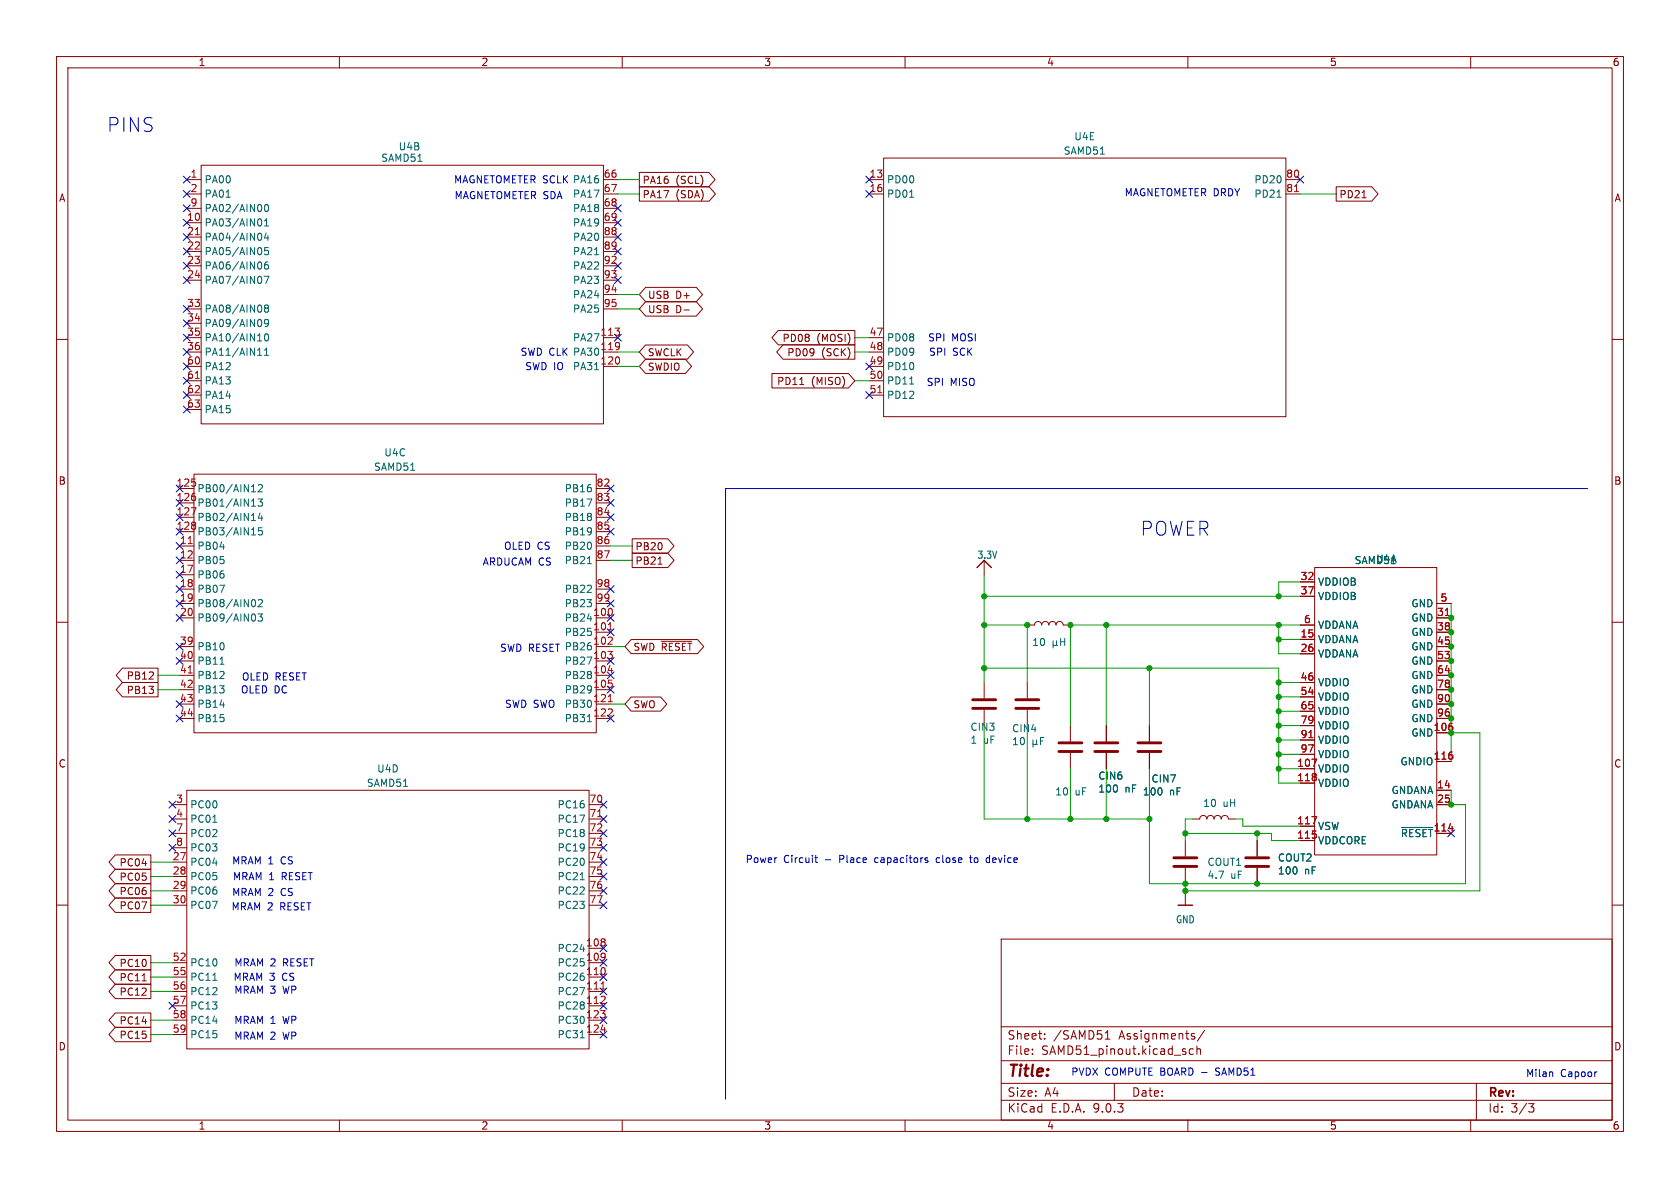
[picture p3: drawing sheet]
<svg xmlns="http://www.w3.org/2000/svg" width="297mm" height="210mm" viewBox="0 0 297 210" stroke-linecap="round" stroke-linejoin="round" font-family="sans-serif">
<g fill="none" stroke="#840000" stroke-width=".18">
<path d="M10 10h277v190h-277zM12 12h273v186h-273zM60 10v2M110 10v2M160 10v2M210 10v2M260 10v2M33 31.8h2.6M33 34.3h2.6M33 36.8h2.6M33 39.4h2.6M35.6 29.2h71.1v45.7h-71.1z"/>
<path d="M106.7 31.8h2.5M106.7 34.3h2.5M106.7 36.8h2.5M106.7 39.4h2.5M113 30.5h12.3l1.1 1.3-1.1 1.2h-12.3zM113 33h12.4l1.1 1.3-1.1 1.3h-12.4zM153.7 31.8h2.5M153.7 34.3h2.5M156.2 27.9h71.1v45.8h-71.1zM227.3 31.8h2.6M227.3 34.3h2.6M236.2 33h6.3l1.1 1.3-1.1 1.3h-6.3z"/>
<path d="M240.8 35h.7M33 59.7h2.6M33 41.9h2.6M33 44.5h2.6M33 47h2.6M33 49.5h2.6M33 54.6h2.6M33 57.2h2.6M106.7 41.9h2.5M106.7 44.5h2.5M106.7 47h2.5M106.7 49.5h2.5"/>
<path d="M106.7 54.6h2.5M106.7 52.1h2.5M114.1 53.3h9l1.1 1.3-1.1 1.3h-9l-1.1-1.3zM114.1 50.8h9l1.1 1.3-1.1 1.2h-9l-1.1-1.2zM120.9 54.8h1M137.6 58.4h13.5v2.6h-13.5l-1.1-1.3zM153.7 59.7h2.5M10 60h2M33 62.2h2.6M33 64.8h2.6M33 67.3h2.6M33 69.9h2.6"/>
<path d="M33 72.4h2.6M114.1 63.5h7.1l1.1 1.3-1.1 1.2h-7.1l-1.1-1.2zM114.1 61h7.4l1.1 1.2-1.1 1.3h-7.4l-1.1-1.3zM136.5 66h13.5l1.1 1.3-1.1 1.3h-13.5zM138.4 61h12.7v2.5h-12.7l-1.1-1.3zM141.4 68h.7M153.7 62.2h2.5M153.7 64.8h2.5M153.7 67.3h2.5M153.7 69.9h2.5M285 60h2M31.7 96.5h2.6"/>
<path d="M31.7 99.1h2.6M34.3 83.8h71.1v45.7h-71.1zM105.4 96.5h2.5M105.4 99.1h2.5M105.4 86.4h2.5M105.4 88.9h2.5M105.4 91.4h2.5M105.4 94h2.5M111.8 95.2h6.3l1.1 1.3-1.1 1.3h-6.3zM111.8 97.8h6.3l1.1 1.3-1.1 1.2h-6.3zM116.3 99.7h.8M174 99.1v2.5"/>
<path d="M10 110h2M21.6 118.1h6.3v2.6h-6.3l-1.1-1.3zM31.7 106.7h2.6M31.7 109.2h2.6M31.7 114.3h2.6M31.7 116.8h2.6M31.7 119.4h2.6M31.7 101.6h2.6M31.7 104.1h2.6M105.4 106.7h2.5M105.4 104.1h2.5M111.6 113.1h11.7l1.1 1.2-1.1 1.2h-11.7l-1.1-1.2z"/>
<path d="M116.9 113.4h5.4M181.6 110.5h1.3a.64 .64 0 0 1 .6-.6 .64 .64 0 0 1 .6 .6 .64 .64 0 0 1 .7-.6 .64 .64 0 0 1 .6 .6 .64 .64 0 0 1 .7-.6 .64 .64 0 0 1 .6 .6 .64 .64 0 0 1 .6-.6 .64 .64 0 0 1 .7 .6h1.2M229.9 110.5h2.5M229.9 102.9h2.5M229.9 105.4h2.5M229.9 113h2.5M229.9 115.6h2.5M232.4 100.3h21.6v50.8h-21.6zM254 106.7h2.5M254 109.2h2.5M254 111.8h2.5M254 114.3h2.5"/>
<path d="M254 116.8h2.5M254 119.4h2.5M285 110h2M21.6 120.6h6.3v2.6h-6.3l-1.1-1.3zM31.7 121.9h2.6M31.7 124.5h2.6M31.7 127h2.6M33 139.7h71.1v45.7h-71.1zM111.6 123.2h5.2l1.1 1.3-1.1 1.2h-5.2l-1.1-1.2zM174 120.7v2.7M174 125.5v2.8M181.6 120.7v2.7"/>
<path d="M181.6 125.5v2.8M189.2 128.3v2.8M189.2 133.1v2.8M195.6 128.3v2.8M195.6 133.1v2.8M203.2 128.3v2.8M203.2 133.1v2.8M229.9 120.7h2.5M229.9 123.2h2.5M229.9 125.7h2.5M229.9 128.3h2.5M229.9 130.8h2.5"/>
<path d="M229.9 133.4h2.5M254 121.9h2.5M254 124.5h2.5M254 127h2.5M254 139.7h2.5M20.4 158.7h6.3v2.6h-6.3l-1.1-1.3zM20.4 151.1h6.3v2.6h-6.3l-1.1-1.3zM20.4 156.2h6.3v2.6h-6.3l-1.1-1.3zM20.4 153.7h6.3v2.5h-6.3l-1.1-1.3zM30.5 142.2h2.5M30.5 144.8h2.5M30.5 147.3h2.5"/>
<path d="M30.5 149.9h2.5M30.5 152.4h2.5M30.5 154.9h2.5M30.5 157.5h2.5M104.1 142.2h2.6M104.1 144.8h2.6M104.1 147.3h2.6M104.1 149.9h2.6M104.1 152.4h2.6M104.1 154.9h2.6M104.1 157.5h2.6M209.5 148.6v2.8"/>
<path d="M209.5 153.4v2.8M209.5 157.5v2.5M210.8 144.8h1.3a.64 .64 0 0 1 .6-.7 .64 .64 0 0 1 .7 .7 .64 .64 0 0 1 .6-.7 .64 .64 0 0 1 .6 .7 .64 .64 0 0 1 .7-.7 .64 .64 0 0 1 .6 .7 .64 .64 0 0 1 .6-.7 .64 .64 0 0 1 .7 .7h1.2M222.2 148.6v2.8M222.2 153.4v2.8M254 142.2h2.5M10 160h2M20.4 171.4h6.3v2.6h-6.3l-1.1-1.3zM20.4 174h6.3v2.5h-6.3l-1.1-1.2zM20.4 168.9h6.3v2.6h-6.3l-1.1-1.3zM20.4 179.1h6.3v2.5h-6.3l-1.1-1.3zM25.1 173.4h.8"/>
<path d="M30.5 160h2.5M30.5 170.2h2.5M30.5 172.7h2.5M30.5 175.3h2.5M30.5 177.8h2.5M104.1 160h2.6M177 166h108v32h-108zM285 160h2M20.4 181.6h6.3v2.6h-6.3l-1.1-1.3zM30.5 180.3h2.5M30.5 182.9h2.5M60 198v2"/>
<path d="M110 198v2M160 198v2M177 194.5h108M177 191.5h108M177 187.5h108M177 181.5h108M182.5 186.3v.1M182.5 185.5v.1M184.7 183.6v.1M184.7 182.8v.1M195.4 183.7h.8M195.4 182.6l.4-.4v1.5"/>
<path d="M197 191.5v3M210 198v2M211 185.5l-.5-.1-.3 .3v.4l.2 .2h.6M211.2 183.3v.3M211.6 185.5l.2-.1 .4 .1v.9M211.6 184.9v1.5M213 182.1l-1.3 2M260 198v2M261 191.5v6.5M270.2 195.1h1l-.5 .6 .4 .1 .1 .5-.3 .3h-.4"/>
</g>
<g fill="none" stroke="#006464" stroke-width=".18">
<path d="M40 34.9h.7M46 38.7a.79 .79 0 0 1 0 1.2M46.8 39.9h.7M46.8 39l.3-.3v1.2M46.9 36.2l.2-.1a.68 .68 0 0 1 .4 .7 .68 .68 0 0 1-.4 .6 .84 .84 0 0 1-.2-1.2zM160.8 34.9h.7M225.8 34.9h.7M46.7 48.8h.8l-.5 1.3M46.9 59.1l.2-.1a.68 .68 0 0 1 .4 .6 .68 .68 0 0 1-.4 .7 .84 .84 0 0 1-.2-1.2zM47 54.5l-.2-.3 .2-.3h.2l.3 .3-.3 .3M47 54.5l-.2 .2v.4l.2 .1 .4-.1 .1-.2v-.2l-.3-.2M47 54.5h.2"/>
<path d="M47.1 41.2l-.3 .9h.7M47.4 46.3l-.4 .1a.86 .86 0 0 0 0 1.2l.4-.2 .1-.4-.3-.2h-.2l-.2 .2M47.4 41.6v.9M47.4 43.8h-.6v.6l.1-.2 .5 .1 .1 .2-.1 .4-.2 .1-.4-.1M47.5 57l-.3 .2h-.3l-.1-.2 .1-.5h.3l.2 .1a.84 .84 0 0 1-.3 1.1h-.2M105.1 45h.7M45.5 62.8h.8M46.8 61.9l.3-.4v1.3M46.8 62.8h.7M105.1 65.3h.7M160.8 67.9h.7M44.5 86.9h.7"/>
<path d="M44.5 89.5h.7M44.5 92h.7M44.5 94.6h.7M45.6 88.2h.8l-.4 .5 .3 .1v.6l-.2 .1-.5-.1M45.7 85.8l.4-.1 .3 .3-.8 .9h.8M46 90.7l-.3 .9h.7M46.3 91.2v.8M46.3 93.3h-.6v.6l.1-.1h.5l.1 .2-.1 .4-.2 .2-.4-.2M103.8 99.6h.8M38.9 117.4h.7M45.1 106.1l.1 .4-.1 .6M45.1 108.7l.1 .3-.1 .7"/>
<path d="M45.6 108.5h.8l-.4 .5 .3 .1v.6l-.2 .1-.5-.1M45.7 106.1l.4-.1 .3 .4-.8 .9h.8M186.2 113.3v1.2M186.2 113.9l.2 .2h.2l.2-.2M186.8 113.9l.2 .2M186.8 113.3v.6M187.5 112.8v1.3M187.5 113.5h.7M188.2 112.8v1.3M103.8 127.6h.8M182.6 130.8v1.3M182.6 131.5l.2 .1h.2l.2-.1"/>
<path d="M183.2 131.5l.2 .1M183.2 130.8v.7M183.9 131h.5M184.6 130.4h-.7v1.2M37.6 145.4h.7M102.6 155.5h.7M247.8 146.3h5.5M37.6 173.3h.7M102.6 183.5h.7"/>
</g>
<g fill="none" stroke="#a90000" stroke-width=".18">
<path d="M228.8 33.9h.8M34.5 41.5h.8M34.5 66.9h.8M155.2 69.4h.7M33.3 96.1h.7M33.8 89.8h.9l-.6 1.2M33.3 119h.7M107.5 113.9h.8M107.5 111.3h.8M107.5 118.5h.8M108.2 112.7v.5M255.5 108.8h.7"/>
<path d="M107.5 126.6h.8M107.5 124h.8M108.2 125.4v.5M231.4 130.4h.7M231.9 134.2h.9l-.6 1.3M105.7 144.4h.7M231.9 144.4h.9l-.6 1.2M256.1 146.5h.8M106.2 177.4h.8M106.3 174.8h.7M106.9 176.2v.5M106.3 182h.7"/>
</g>
<g fill="none" stroke="#840000" stroke-width=".51">
<path d="M172 123.7h4M172 125.2h4M179.6 123.7h4M179.6 125.2h4M187.2 131.3h4.1M187.2 132.8h4.1M193.5 131.3h4.1M193.5 132.8h4.1M201.2 131.3h4M201.2 132.8h4M207.5 151.6h4.1M207.5 153.2h4.1"/>
<path d="M220.2 151.6h4.1M220.2 153.2h4.1"/>
</g>
<path d="M172.7 100.3l1.3-1.2 1.3 1.2M208.3 160h2.5" fill="none" stroke="#840000" stroke-width=".25"/>
<path d="M280.7 86.4h-152.4v107.9M144 151.6h.5M144.2 151.2v1.1l.3 .2M163.7 151.6l.3 .1M163.7 152.1h.3l.1 .2-.2 .2h-.3M165.8 151.6l-.3 .3v.3l.3 .3M171.4 151.6h.5M171.6 151.2v1.1l.3 .2M174.4 152.4l.2 .1 .3-.1M174.9 151.7l-.3-.1-.2 .1M274.3 189.5l.2 .2v.6M282.2 189.5h.1" fill="none" stroke="#0000c2" stroke-width=".18"/>
<g fill="none" stroke="#009600" stroke-width=".18">
<path d="M109.2 34.3h3.8M109.2 31.8h3.8M229.9 34.3h6.3M109.2 52.1h3.8M109.2 54.6h3.8M151.1 59.7h2.6M109.2 62.2h3.8M109.2 64.8h3.8M151.1 67.3h2.6M151.1 62.2h2.6M107.9 99.1h3.9M107.9 96.5h3.9"/>
<path d="M27.9 119.4h3.8M107.9 114.3h2.6M174 118.1h52.1v20.3h3.8M174 105.4h55.9M174 101.6v19.1M174 110.5h7.6v10.2M195.6 110.5v17.8M203.2 118.1v10.2M226.1 110.5v5.1h3.8M226.1 113h3.8M229.9 102.9h-3.8v2.5M229.9 110.5h-40.7v17.8"/>
<path d="M256.5 106.7v27.9M27.9 121.9h3.8M107.9 124.5h2.6M174 128.3v16.5h29.2M181.6 128.3v16.5M189.2 135.9v8.9M195.6 135.9v8.9M203.2 135.9v20.3h55.9v-14h-2.6v-2.5M226.1 128.3h3.8M226.1 125.7h3.8M226.1 123.2h3.8M226.1 135.9h3.8"/>
<path d="M226.1 133.4h3.8M226.1 130.8h3.8M226.1 120.7h3.8M256.5 129.5h5.1v28h-52.1v-1.3M26.7 154.9h3.8M26.7 152.4h3.8M26.7 157.5h3.8M209.5 147.3h15.3v1.3h5.1M210.8 144.8h-1.3v3.8M218.4 144.8h1.3v1.3h10.2M222.2 147.3v1.3M26.7 172.7h3.8"/>
<path d="M26.7 175.3h3.8M26.7 170.2h3.8M26.7 160h3.8M26.7 182.9h3.8M26.7 180.3h3.8"/>
</g>
<g fill="none" stroke="#000084" stroke-width=".18">
<path d="M32.4 36.2l1.2 1.2M32.4 31.1l1.2 1.3M32.4 38.8l1.2 1.2M32.4 33.7l1.2 1.2M33.6 36.2l-1.2 1.2M33.6 31.1l-1.2 1.3M33.6 38.8l-1.2 1.2M33.6 33.7l-1.2 1.2M108.6 36.2l1.2 1.2M108.6 38.8l1.2 1.2M109.8 36.2l-1.2 1.2M109.8 38.8l-1.2 1.2"/>
<path d="M153.1 31.1l1.2 1.3M153.1 33.7l1.2 1.2M154.3 31.1l-1.2 1.3M154.3 33.7l-1.2 1.2M229.3 31.1l1.2 1.3M230.5 31.1l-1.2 1.3M32.4 59.1l1.2 1.2M32.4 46.4l1.2 1.2M32.4 56.5l1.2 1.3M32.4 48.9l1.2 1.2M32.4 41.3l1.2 1.2M32.4 43.8l1.2 1.3"/>
<path d="M32.4 54l1.2 1.2M33.6 59.1l-1.2 1.2M33.6 46.4l-1.2 1.2M33.6 56.5l-1.2 1.3M33.6 48.9l-1.2 1.2M33.6 41.3l-1.2 1.2M33.6 43.8l-1.2 1.3M33.6 54l-1.2 1.2M108.6 59.1l1.2 1.2M108.6 48.9l1.2 1.2M108.6 46.4l1.2 1.2M108.6 41.3l1.2 1.2"/>
<path d="M108.6 43.8l1.2 1.3M109.8 59.1l-1.2 1.2M109.8 46.4l-1.2 1.2M109.8 48.9l-1.2 1.2M109.8 41.3l-1.2 1.2M109.8 43.8l-1.2 1.3M32.4 71.8l1.2 1.2M32.4 64.2l1.2 1.2M32.4 69.2l1.2 1.3M32.4 66.7l1.2 1.2M32.4 61.6l1.2 1.2M33.6 71.8l-1.2 1.2"/>
<path d="M33.6 64.2l-1.2 1.2M33.6 69.2l-1.2 1.3M33.6 66.7l-1.2 1.2M33.6 61.6l-1.2 1.2M153.1 64.2l1.2 1.2M153.1 69.2l1.2 1.3M154.3 64.2l-1.2 1.2M154.3 69.2l-1.2 1.3M31.1 98.5l1.3 1.2M31.1 95.9l1.3 1.2M31.1 93.4l1.3 1.2M31.1 88.3l1.3 1.2"/>
<path d="M31.1 85.8l1.3 1.2M31.1 90.8l1.3 1.2M32.4 98.5l-1.3 1.2M32.4 95.9l-1.3 1.2M32.4 93.4l-1.3 1.2M32.4 88.3l-1.3 1.2M32.4 85.8l-1.3 1.2M32.4 90.8l-1.3 1.2M107.3 85.8l1.3 1.2M107.3 93.4l1.3 1.2M107.3 88.3l1.3 1.2M107.3 90.8l1.3 1.2"/>
<path d="M108.6 85.8l-1.3 1.2M108.6 93.4l-1.3 1.2M108.6 88.3l-1.3 1.2M108.6 90.8l-1.3 1.2M31.1 103.5l1.3 1.2M31.1 106.1l1.3 1.2M31.1 101l1.3 1.2M31.1 108.6l1.3 1.2M31.1 113.7l1.3 1.2M31.1 116.2l1.3 1.2M32.4 103.5l-1.3 1.2M32.4 106.1l-1.3 1.2"/>
<path d="M32.4 101l-1.3 1.2M32.4 108.6l-1.3 1.2M32.4 113.7l-1.3 1.2M32.4 116.2l-1.3 1.2M107.3 111.2l1.3 1.2M107.3 103.5l1.3 1.2M107.3 106.1l1.3 1.2M107.3 108.6l1.3 1.2M107.3 116.2l1.3 1.2M107.3 118.8l1.3 1.2M108.6 111.2l-1.3 1.2M108.6 103.5l-1.3 1.2"/>
<path d="M108.6 106.1l-1.3 1.2M108.6 108.6l-1.3 1.2M108.6 116.2l-1.3 1.2M108.6 118.8l-1.3 1.2M31.1 123.9l1.3 1.2M31.1 126.4l1.3 1.2M32.4 123.9l-1.3 1.2M32.4 126.4l-1.3 1.2M107.3 126.4l1.3 1.2M107.3 121.3l1.3 1.2M108.6 126.4l-1.3 1.2M108.6 121.3l-1.3 1.2"/>
<path d="M29.9 149.3l1.2 1.2M29.9 146.7l1.2 1.2M29.9 141.6l1.2 1.2M29.9 144.2l1.2 1.2M31.1 149.3l-1.2 1.2M31.1 146.7l-1.2 1.2M31.1 141.6l-1.2 1.2M31.1 144.2l-1.2 1.2M106.1 149.3l1.2 1.2M106.1 141.6l1.2 1.2M106.1 154.3l1.2 1.2M106.1 156.9l1.2 1.2"/>
<path d="M106.1 146.7l1.2 1.2M106.1 151.8l1.2 1.2M106.1 144.2l1.2 1.2M106.1 159.4l1.2 1.2M107.3 149.3l-1.2 1.2M107.3 154.3l-1.2 1.2M107.3 141.6l-1.2 1.2M107.3 156.9l-1.2 1.2M107.3 146.7l-1.2 1.2M107.3 151.8l-1.2 1.2M107.3 144.2l-1.2 1.2M107.3 159.4l-1.2 1.2"/>
<path d="M255.9 146.7l1.2 1.2M257.1 146.7l-1.2 1.2M29.9 177.2l1.2 1.2M31.1 177.2l-1.2 1.2M106.1 179.7l1.2 1.2M106.1 167l1.2 1.2M106.1 172.1l1.2 1.2M106.1 177.2l1.2 1.2M106.1 169.6l1.2 1.2M106.1 174.7l1.2 1.2M107.3 179.7l-1.2 1.2M107.3 167l-1.2 1.2"/>
<path d="M107.3 172.1l-1.2 1.2M107.3 177.2l-1.2 1.2M107.3 169.6l-1.2 1.2M107.3 174.7l-1.2 1.2M106.1 182.3l1.2 1.2M107.3 182.3l-1.2 1.2"/>
</g>
<g fill="#009600" stroke="#009600" stroke-width=".18">
<circle cx="256.5" cy="142.2" r=".46"/>
<circle cx="256.5" cy="109.2" r=".46"/>
<circle cx="256.5" cy="116.8" r=".46"/>
<circle cx="256.5" cy="114.3" r=".46"/>
<circle cx="256.5" cy="111.8" r=".46"/>
<circle cx="256.5" cy="124.5" r=".46"/>
<circle cx="256.5" cy="129.5" r=".46"/>
<circle cx="256.5" cy="127" r=".46"/>
<circle cx="256.5" cy="119.4" r=".46"/>
<circle cx="256.5" cy="121.9" r=".46"/>
<circle cx="181.6" cy="144.8" r=".46"/>
<circle cx="203.2" cy="118.1" r=".46"/>
<circle cx="226.1" cy="133.4" r=".46"/>
<circle cx="226.1" cy="130.8" r=".46"/>
<circle cx="226.1" cy="135.9" r=".46"/>
<circle cx="226.1" cy="123.2" r=".46"/>
<circle cx="226.1" cy="128.3" r=".46"/>
<circle cx="226.1" cy="120.7" r=".46"/>
<circle cx="226.1" cy="110.5" r=".46"/>
<circle cx="226.1" cy="113" r=".46"/>
<circle cx="226.1" cy="125.7" r=".46"/>
<circle cx="181.6" cy="110.5" r=".46"/>
<circle cx="209.5" cy="157.5" r=".46"/>
<circle cx="203.2" cy="144.8" r=".46"/>
<circle cx="209.5" cy="156.2" r=".46"/>
<circle cx="209.5" cy="147.3" r=".46"/>
<circle cx="222.2" cy="156.2" r=".46"/>
<circle cx="222.2" cy="147.3" r=".46"/>
<circle cx="189.2" cy="144.8" r=".46"/>
<circle cx="195.6" cy="144.8" r=".46"/>
<circle cx="189.2" cy="110.5" r=".46"/>
<circle cx="195.6" cy="110.5" r=".46"/>
<circle cx="174" cy="118.1" r=".46"/>
<circle cx="174" cy="105.4" r=".46"/>
<circle cx="174" cy="110.5" r=".46"/>
<circle cx="226.1" cy="105.4" r=".46"/>
</g>
<g font-size="3.4" fill="#0000c2">
<text x="18.9" y="23.5">PINS</text>
<text x="201.6" y="94.9">POWER</text>
</g>
<text font-size="2.8" fill="#840000" x="178" y="190.9">Title:</text>
<g font-size="2.1" fill="#840000">
<text x="178" y="184">Sheet:</text>
<text x="186.2" y="184">/SAMD51</text>
<text x="197.9" y="184">Assignments/</text>
<text x="178" y="186.7">File:</text>
<text x="184.1" y="186.7">SAMD51_pinout.kicad_sch</text>
<text x="178" y="196.9">KiCad</text>
<text x="178" y="194.1">Size:</text>
<text x="184.7" y="194.1">A4</text>
<text x="185.7" y="196.9">E.D.A.</text>
<text x="193.3" y="196.9">9.0.3</text>
<text x="200" y="194.1">Date:</text>
<text x="263" y="194.3">Rev:</text>
<text x="263" y="196.9">Id:</text>
<text x="267.1" y="196.9">3/3</text>
</g>
<g font-size="1.8" fill="#840000">
<text x="35" y="11.9">1</text>
<text x="85" y="11.9">2</text>
<text x="135" y="11.9">3</text>
<text x="185" y="11.9">4</text>
<text x="235" y="11.9">5</text>
<text x="285" y="11.9">6</text>
<text x="10.3" y="35.9">A</text>
<text x="113.5" y="32.7">PA16</text>
<text x="113.5" y="35.2">PA17</text>
<text x="119.5" y="32.7">(SCL)</text>
<text x="119.5" y="35.2">(SDA)</text>
<text x="236.7" y="35.2">PD21</text>
<text x="285.3" y="35.9">A</text>
<text x="114.5" y="53">USB</text>
<text x="119.4" y="53">D+</text>
<text x="114.5" y="55.6">USB</text>
<text x="119.4" y="55.6">D-</text>
<text x="138.2" y="60.6">PD08</text>
<text x="139.1" y="63.2">PD09</text>
<text x="144.4" y="60.6">(MOSI)</text>
<text x="145.2" y="63.2">(SCK)</text>
<text x="137.3" y="68.3">PD11</text>
<text x="143.4" y="68.3">(MISO)</text>
<text x="10.3" y="85.9">B</text>
<text x="285.3" y="85.9">B</text>
<text x="112.2" y="97.5">PB20</text>
<text x="112.2" y="100">PB21</text>
<text x="22.3" y="122.9">PB13</text>
<text x="22.3" y="120.3">PB12</text>
<text x="10.3" y="135.9">C</text>
<text x="285.3" y="135.9">C</text>
<text x="21" y="153.4">PC04</text>
<text x="21" y="155.9">PC05</text>
<text x="21" y="161">PC07</text>
<text x="21" y="158.4">PC06</text>
<text x="21" y="173.7">PC11</text>
<text x="21" y="171.1">PC10</text>
<text x="21" y="176.2">PC12</text>
<text x="10.3" y="185.9">D</text>
<text x="21" y="181.3">PC14</text>
<text x="21" y="183.8">PC15</text>
<text x="285.3" y="185.9">D</text>
<text x="35" y="199.9">1</text>
<text x="85" y="199.9">2</text>
<text x="135" y="199.9">3</text>
<text x="185" y="199.9">4</text>
<text x="235" y="199.9">5</text>
<text x="285" y="199.9">6</text>
</g>
<g font-size="1.8" fill="#006464">
<text x="67.3" y="28.8">SAMD51</text>
<text x="70.4" y="26.8">U4B</text>
<text x="187.9" y="27.5">SAMD51</text>
<text x="189.8" y="25">U4E</text>
<text x="36.1" y="32.6">PA00</text>
<text x="36.1" y="35.2">PA01</text>
<text x="101.2" y="35.2">PA17</text>
<text x="156.7" y="32.6">PD00</text>
<text x="156.7" y="35.2">PD01</text>
<text x="221.7" y="32.6">PD20</text>
<text x="221.7" y="35.2">PD21</text>
<text x="36.1" y="37.7">PA02/AIN00</text>
<text x="36.1" y="40.2">PA03/AIN01</text>
<text x="101.2" y="37.7">PA18</text>
<text x="101.2" y="40.2">PA19</text>
<text x="36.1" y="42.8">PA04/AIN04</text>
<text x="36.1" y="45.3">PA05/AIN05</text>
<text x="36.1" y="47.9">PA06/AIN06</text>
<text x="101.2" y="42.8">PA20</text>
<text x="101.2" y="45.3">PA21</text>
<text x="101.2" y="47.9">PA22</text>
<text x="36.1" y="50.4">PA07/AIN07</text>
<text x="101.2" y="50.4">PA23</text>
<text x="101.2" y="52.9">PA24</text>
<text x="36.1" y="55.5">PA08/AIN08</text>
<text x="36.1" y="58">PA09/AIN09</text>
<text x="101.2" y="55.5">PA25</text>
<text x="36.1" y="60.6">PA10/AIN10</text>
<text x="36.1" y="63.1">PA11/AIN11</text>
<text x="36.1" y="65.6">PA12</text>
<text x="101.2" y="60.6">PA27</text>
<text x="101.2" y="65.6">PA31</text>
<text x="156.7" y="60.6">PD08</text>
<text x="156.7" y="63.1">PD09</text>
<text x="156.7" y="65.6">PD10</text>
<text x="36.1" y="68.2">PA13</text>
<text x="36.1" y="70.7">PA14</text>
<text x="156.7" y="68.2">PD11</text>
<text x="156.7" y="70.7">PD12</text>
<text x="36.1" y="73.3">PA15</text>
<text x="66" y="83.4">SAMD51</text>
<text x="67.8" y="80.9">U4C</text>
<text x="34.8" y="87.2">PB00/AIN12</text>
<text x="34.8" y="89.8">PB01/AIN13</text>
<text x="99.7" y="87.2">PB16</text>
<text x="99.7" y="89.8">PB17</text>
<text x="34.8" y="92.3">PB02/AIN14</text>
<text x="34.8" y="94.8">PB03/AIN15</text>
<text x="99.7" y="92.3">PB18</text>
<text x="99.7" y="94.8">PB19</text>
<text x="34.8" y="97.4">PB04</text>
<text x="34.8" y="99.9">PB05</text>
<text x="99.7" y="97.4">PB20</text>
<text x="99.7" y="99.9">PB21</text>
<text x="172.7" y="99">3.3V</text>
<text x="239.4" y="99.9">SAMD51</text>
<text x="243.2" y="99.7">U4A</text>
<text x="34.8" y="102.5">PB06</text>
<text x="34.8" y="105">PB07</text>
<text x="34.8" y="107.5">PB08/AIN02</text>
<text x="99.7" y="105">PB22</text>
<text x="99.7" y="107.5">PB23</text>
<text x="232.9" y="103.7">VDDIOB</text>
<text x="232.9" y="106.3">VDDIOB</text>
<text x="249.4" y="107.5">GND</text>
<text x="34.8" y="110.1">PB09/AIN03</text>
<text x="99.7" y="110.1">PB24</text>
<text x="99.7" y="112.6">PB25</text>
<text x="232.9" y="111.4">VDDANA</text>
<text x="232.9" y="113.9">VDDANA</text>
<text x="249.4" y="110.1">GND</text>
<text x="249.4" y="112.6">GND</text>
<text x="34.8" y="115.2">PB10</text>
<text x="34.8" y="117.7">PB11</text>
<text x="99.7" y="117.7">PB27</text>
<text x="182.4" y="114.4">10</text>
<text x="232.9" y="116.4">VDDANA</text>
<text x="249.4" y="115.2">GND</text>
<text x="249.4" y="117.7">GND</text>
<text x="34.8" y="120.2">PB12</text>
<text x="34.8" y="122.8">PB13</text>
<text x="34.8" y="125.3">PB14</text>
<text x="99.7" y="120.2">PB28</text>
<text x="99.7" y="122.8">PB29</text>
<text x="232.9" y="121.5">VDDIO</text>
<text x="232.9" y="124.1">VDDIO</text>
<text x="249.4" y="120.2">GND</text>
<text x="249.4" y="122.8">GND</text>
<text x="249.4" y="125.3">GND</text>
<text x="34.8" y="127.9">PB15</text>
<text x="99.7" y="127.9">PB31</text>
<text x="171.5" y="131.7">1</text>
<text x="171.5" y="129.4">CIN3</text>
<text x="173.8" y="131.7">uF</text>
<text x="178.8" y="131.9">10</text>
<text x="178.8" y="129.6">CIN4</text>
<text x="232.9" y="126.6">VDDIO</text>
<text x="232.9" y="129.1">VDDIO</text>
<text x="232.9" y="131.7">VDDIO</text>
<text x="249.4" y="127.9">GND</text>
<text x="249.4" y="130.4">GND</text>
<text x="66.6" y="136.8">U4D</text>
<text x="232.9" y="134.2">VDDIO</text>
<text x="232.9" y="136.8">VDDIO</text>
<text x="247.5" y="135.5">GNDIO</text>
<text x="33.5" y="143.1">PC00</text>
<text x="64.8" y="139.3">SAMD51</text>
<text x="98.5" y="143.1">PC16</text>
<text x="186.4" y="140.8">10</text>
<text x="190" y="140.8">uF</text>
<text x="194.1" y="140.3">100</text>
<text x="194.1" y="138">CIN6</text>
<text x="198.9" y="140.3">nF</text>
<text x="201.9" y="140.8">100</text>
<text x="203.5" y="138.5">CIN7</text>
<text x="206.7" y="140.8">nF</text>
<text x="212.6" y="142.8">10</text>
<text x="216.2" y="142.8">uH</text>
<text x="232.9" y="139.3">VDDIO</text>
<text x="245.9" y="140.6">GNDANA</text>
<text x="245.9" y="143.1">GNDANA</text>
<text x="33.5" y="145.6">PC01</text>
<text x="33.5" y="148.2">PC02</text>
<text x="98.5" y="145.6">PC17</text>
<text x="98.5" y="148.2">PC18</text>
<text x="232.9" y="146.9">VSW</text>
<text x="232.9" y="149.5">VDDCORE</text>
<text x="247.5" y="148.2">~{RESET}</text>
<text x="33.5" y="150.7">PC03</text>
<text x="33.5" y="153.3">PC04</text>
<text x="33.5" y="155.8">PC05</text>
<text x="98.5" y="150.7">PC19</text>
<text x="98.5" y="153.3">PC20</text>
<text x="98.5" y="155.8">PC21</text>
<text x="213.4" y="153.3">COUT1</text>
<text x="213.4" y="155.5">4.7</text>
<text x="217.6" y="155.5">uF</text>
<text x="225.8" y="152.5">COUT2</text>
<text x="225.8" y="154.8">100</text>
<text x="230.6" y="154.8">nF</text>
<text x="33.5" y="158.3">PC06</text>
<text x="33.5" y="160.9">PC07</text>
<text x="98.5" y="158.3">PC22</text>
<text x="98.5" y="160.9">PC23</text>
<text x="207.8" y="163.4">GND</text>
<text x="33.5" y="171">PC10</text>
<text x="33.5" y="173.6">PC11</text>
<text x="98.5" y="168.5">PC24</text>
<text x="98.5" y="171">PC25</text>
<text x="98.5" y="173.6">PC26</text>
<text x="33.5" y="176.1">PC12</text>
<text x="33.5" y="178.7">PC13</text>
<text x="98.5" y="176.1">PC27</text>
<text x="98.5" y="178.7">PC28</text>
<text x="33.5" y="181.2">PC14</text>
<text x="33.5" y="183.7">PC15</text>
<text x="98.5" y="181.2">PC30</text>
<text x="98.5" y="183.7">PC31</text>
</g>
<g font-size="1.8" fill="#a90000">
<text x="33.6" y="31.5">1</text>
<text x="33.6" y="34">2</text>
<text x="106.6" y="31.5">66</text>
<text x="106.6" y="34">67</text>
<text x="153.6" y="31.5">13</text>
<text x="153.6" y="34">16</text>
<text x="227.3" y="31.5">80</text>
<text x="227.3" y="34">81</text>
<text x="33" y="39.1">10</text>
<text x="33" y="41.7">21</text>
<text x="33.6" y="36.6">9</text>
<text x="106.6" y="36.6">68</text>
<text x="106.6" y="39.1">69</text>
<text x="106.6" y="41.7">88</text>
<text x="33" y="44.2">22</text>
<text x="33" y="46.7">23</text>
<text x="106.6" y="44.2">89</text>
<text x="106.6" y="46.7">92</text>
<text x="33" y="49.3">24</text>
<text x="106.6" y="49.3">93</text>
<text x="106.6" y="51.8">94</text>
<text x="33" y="54.4">33</text>
<text x="33" y="56.9">34</text>
<text x="33" y="59.4">35</text>
<text x="106" y="59.4">113</text>
<text x="106.6" y="54.4">95</text>
<text x="153.6" y="59.4">47</text>
<text x="33" y="62">36</text>
<text x="33" y="64.5">60</text>
<text x="106" y="62">119</text>
<text x="106" y="64.5">120</text>
<text x="153.6" y="62">48</text>
<text x="153.6" y="64.5">49</text>
<text x="33" y="67.1">61</text>
<text x="33" y="69.6">62</text>
<text x="153.6" y="67.1">50</text>
<text x="153.6" y="69.6">51</text>
<text x="33" y="72.1">63</text>
<text x="31.1" y="86.1">125</text>
<text x="31.1" y="88.6">126</text>
<text x="105.4" y="86.1">82</text>
<text x="105.4" y="88.6">83</text>
<text x="31.1" y="91.2">127</text>
<text x="31.1" y="93.7">128</text>
<text x="105.4" y="91.2">84</text>
<text x="105.4" y="93.7">85</text>
<text x="31.7" y="96.3">11</text>
<text x="31.7" y="98.8">12</text>
<text x="31.7" y="101.3">17</text>
<text x="105.4" y="96.3">86</text>
<text x="105.4" y="98.8">87</text>
<text x="31.7" y="103.9">18</text>
<text x="31.7" y="106.4">19</text>
<text x="105.4" y="103.9">98</text>
<text x="105.4" y="106.4">99</text>
<text x="229.8" y="102.6">32</text>
<text x="229.8" y="105.2">37</text>
<text x="254.6" y="106.4">5</text>
<text x="31.7" y="109">20</text>
<text x="104.8" y="109">100</text>
<text x="104.8" y="111.5">101</text>
<text x="229.8" y="112.8">15</text>
<text x="230.4" y="110.2">6</text>
<text x="254" y="109">31</text>
<text x="254" y="111.5">38</text>
<text x="31.7" y="114">39</text>
<text x="31.7" y="116.6">40</text>
<text x="31.7" y="119.1">41</text>
<text x="104.8" y="114">102</text>
<text x="104.8" y="116.6">103</text>
<text x="104.8" y="119.1">104</text>
<text x="229.8" y="115.3">26</text>
<text x="254" y="114">45</text>
<text x="254" y="116.6">53</text>
<text x="254" y="119.1">64</text>
<text x="31.7" y="121.7">42</text>
<text x="31.7" y="124.2">43</text>
<text x="104.8" y="121.7">105</text>
<text x="104.8" y="124.2">121</text>
<text x="229.8" y="120.4">46</text>
<text x="229.8" y="122.9">54</text>
<text x="229.8" y="125.5">65</text>
<text x="254" y="121.7">78</text>
<text x="254" y="124.2">90</text>
<text x="31.7" y="126.7">44</text>
<text x="104.8" y="126.7">122</text>
<text x="229.8" y="128">79</text>
<text x="229.8" y="130.6">91</text>
<text x="253.4" y="129.3">106</text>
<text x="254" y="126.7">96</text>
<text x="229.2" y="135.6">107</text>
<text x="229.8" y="133.1">97</text>
<text x="253.4" y="134.4">116</text>
<text x="31" y="142">3</text>
<text x="104.1" y="142">70</text>
<text x="229.2" y="138.2">118</text>
<text x="254" y="139.4">14</text>
<text x="254" y="142">25</text>
<text x="31" y="144.5">4</text>
<text x="31" y="147.1">7</text>
<text x="31" y="149.6">8</text>
<text x="104.1" y="144.5">71</text>
<text x="104.1" y="147.1">72</text>
<text x="104.1" y="149.6">73</text>
<text x="229.2" y="145.8">117</text>
<text x="229.2" y="148.3">115</text>
<text x="253.4" y="147.1">114</text>
<text x="30.4" y="152.1">27</text>
<text x="30.4" y="154.7">28</text>
<text x="104.1" y="152.1">74</text>
<text x="104.1" y="154.7">75</text>
<text x="30.4" y="157.2">29</text>
<text x="30.4" y="159.8">30</text>
<text x="104.1" y="157.2">76</text>
<text x="104.1" y="159.8">77</text>
<text x="103.5" y="167.4">108</text>
<text x="30.4" y="169.9">52</text>
<text x="30.4" y="172.5">55</text>
<text x="103.5" y="169.9">109</text>
<text x="103.5" y="172.5">110</text>
<text x="30.4" y="175">56</text>
<text x="30.4" y="177.5">57</text>
<text x="103.5" y="175">111</text>
<text x="103.5" y="177.5">112</text>
<text x="30.4" y="180.1">58</text>
<text x="30.4" y="182.6">59</text>
<text x="103.5" y="180.1">123</text>
<text x="103.5" y="182.6">124</text>
</g>
<g font-size="1.8" fill="#0000c2">
<text x="80.2" y="32.6">MAGNETOMETER SCLK PA16</text>
<text x="80.3" y="35.4">MAGNETOMETER SDA</text>
<text x="198.7" y="34.9">MAGNETOMETER DRDY</text>
<text x="91.9" y="63.1">SWD CLK PA30</text>
<text x="92.7" y="65.6">SWD IO</text>
<text x="164" y="60.6">SPI</text>
<text x="164.1" y="63.1">SPI</text>
<text x="168.2" y="60.6">MOSI</text>
<text x="168.4" y="63.1">SCK</text>
<text x="163.7" y="68.4">SPI</text>
<text x="168" y="68.4">MISO</text>
<text x="85.2" y="100.2">ARDUCAM CS</text>
<text x="89" y="97.4">OLED CS</text>
<text x="88.3" y="115.4">SWD RESET PB26</text>
<text x="42.5" y="122.8">OLED DC</text>
<text x="42.7" y="120.5">OLED RESET</text>
<text x="89.2" y="125.3">SWD SWO PB30</text>
<text x="40.9" y="153">MRAM 1</text>
<text x="41.1" y="155.8">MRAM 1</text>
<text x="49.8" y="153">CS</text>
<text x="49.9" y="155.8">RESET</text>
<text x="131.7" y="152.8">Power</text>
<text x="138.5" y="152.8">Circuit</text>
<text x="145.9" y="152.8">-</text>
<text x="148.7" y="152.8">Place</text>
<text x="155.1" y="152.8">capacitors</text>
<text x="166.2" y="152.8">close</text>
<text x="172.4" y="152.8">to</text>
<text x="175.4" y="152.8">device</text>
<text x="40.8" y="161.1">MRAM 2</text>
<text x="40.9" y="158.6">MRAM 2</text>
<text x="49.6" y="161.1">RESET</text>
<text x="49.8" y="158.6">CS</text>
<text x="41.2" y="173.6">MRAM 3</text>
<text x="41.3" y="171">MRAM 2</text>
<text x="50" y="173.6">CS</text>
<text x="50.1" y="171">RESET</text>
<text x="41.3" y="175.9">MRAM 3</text>
<text x="50.1" y="175.9">WP</text>
<text x="41.3" y="181.2">MRAM 1</text>
<text x="41.3" y="184">MRAM 2</text>
<text x="50.1" y="181.2">WP</text>
<text x="50.1" y="184">WP</text>
<text x="189.3" y="190.4">PVDX COMPUTE BOARD -</text>
<text x="215.4" y="190.4">SAMD51</text>
<text x="269.7" y="190.6">Milan</text>
<text x="275.9" y="190.6">Capoor</text>
</g>
<g font-size="1.7" fill="#840000">
<text x="114.4" y="65.7">SWDIO</text>
<text x="114.4" y="63.2">SWCLK</text>
<text x="111.9" y="115.2">SWD ~{RESET}</text>
<text x="111.9" y="125.4">SWO</text>
</g>
</svg>
